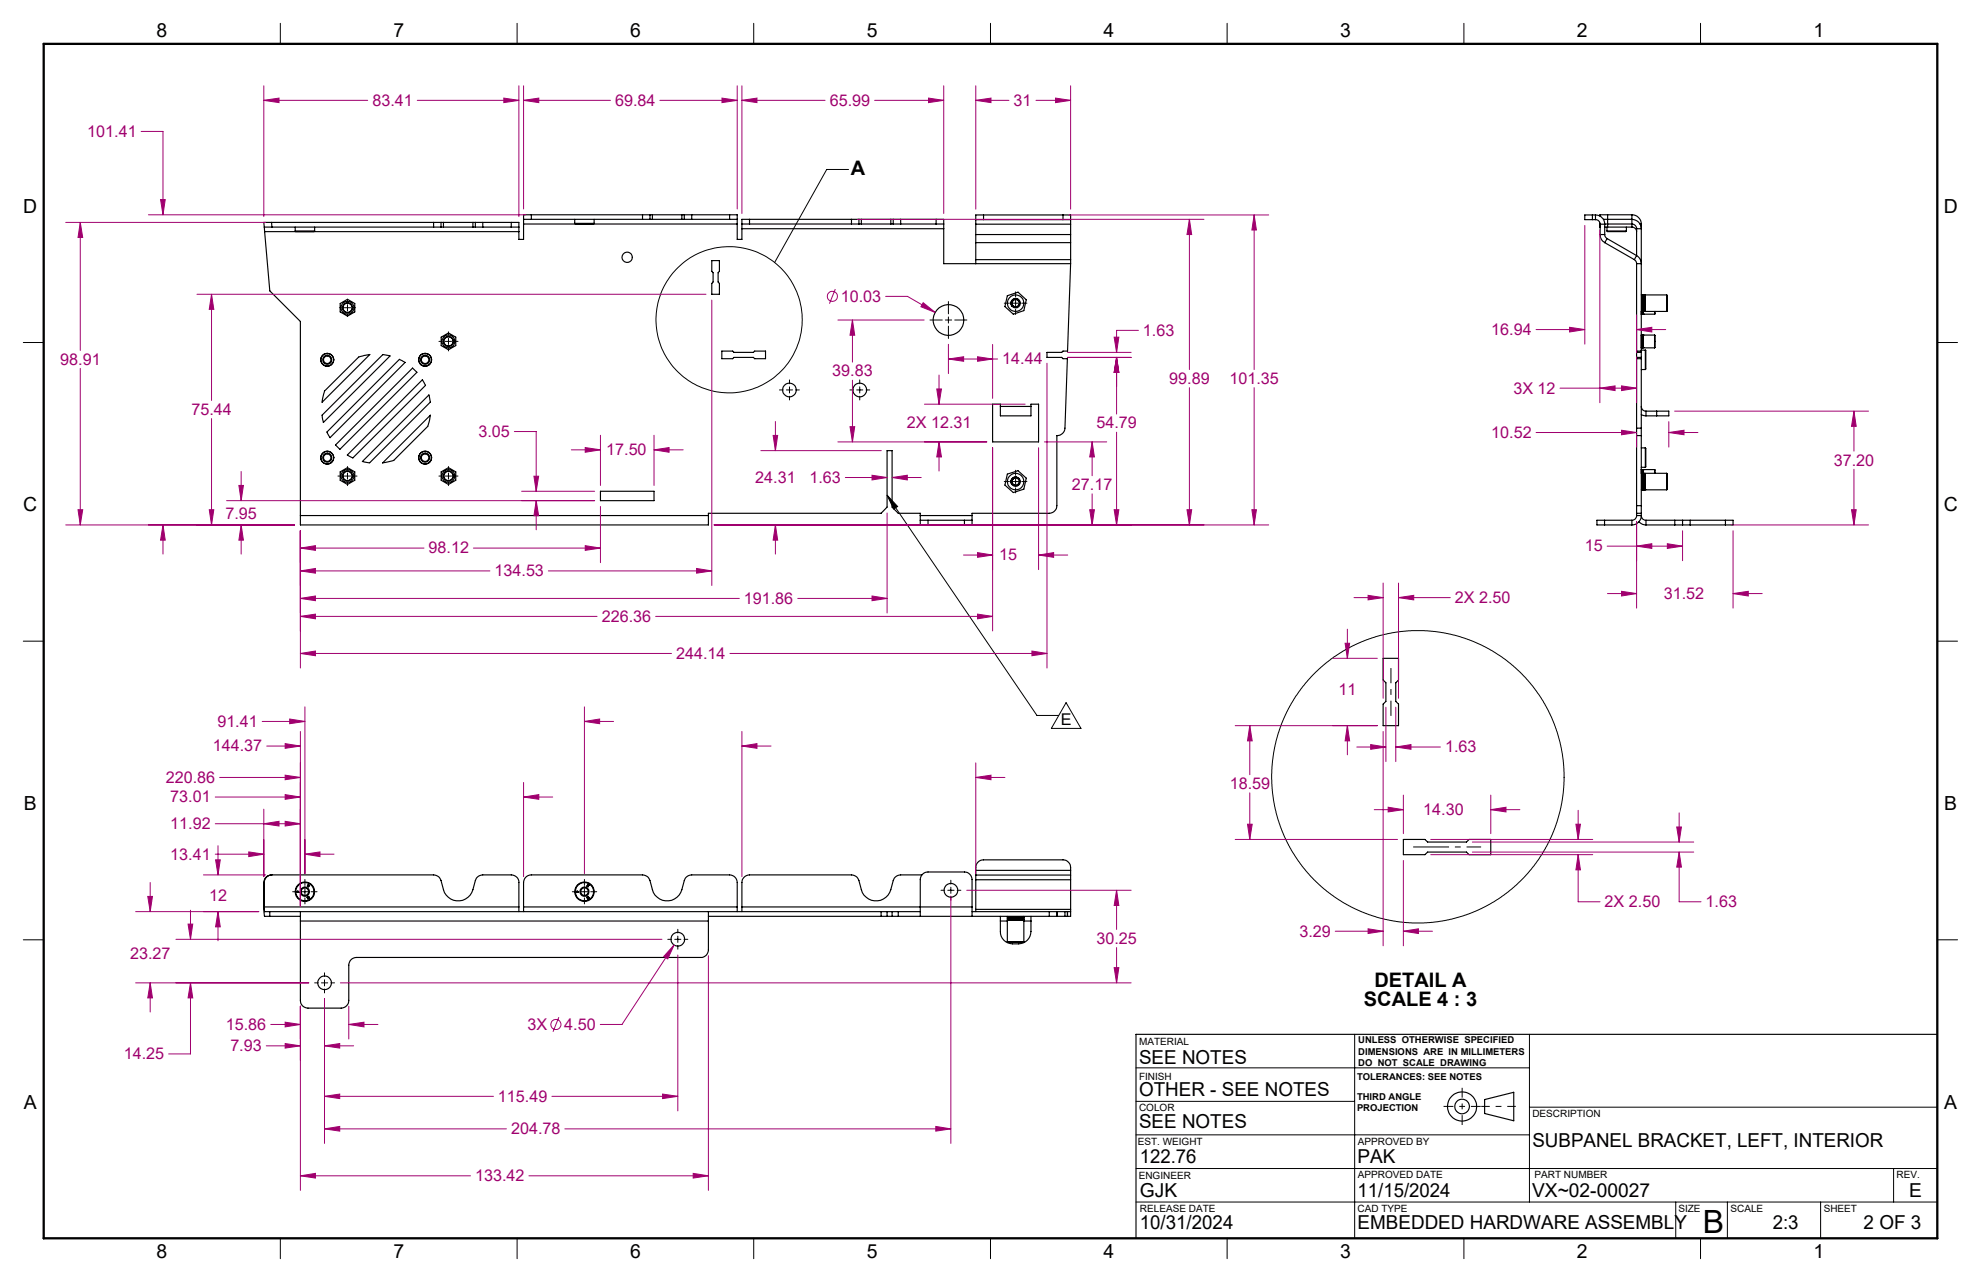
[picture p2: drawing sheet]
<svg xmlns="http://www.w3.org/2000/svg" width="432mm" height="279mm" viewBox="0 0 432 279" stroke-linecap="round" stroke-linejoin="round" font-family="sans-serif">
<g fill="none" stroke="#000" stroke-width=".25">
<path d="M57.6 49.5h1.7M57.6 49.5l.1 1M57.7 50.5h55.4M57.7 50.5l1.1 12.9 6.7 6.7v42.3M59.2 48.5h-1.7l.1 1M59.2 48.5l.1 1M59.2 48.5h35.3M59.3 49.5h35.2M64.3 50.3h4.3M64.3 50.3l.2 .2h3.9l.2-.2M64.3 49.5v.8M68.6 49.5v.8"/>
<path d="M94.5 49.5h1.6M94.5 48.5h1.6M94.5 48.5v1M96.1 49.5h.6M96.1 48.5h.6M96.1 48.5v1M96.7 49.5h6.4M96.7 48.5h6.4M96.7 48.5v1M103.1 49.5h.5M103.1 48.5h.5M103.1 48.5v1"/>
<path d="M103.6 49.5h1.6M103.6 48.5h1.6M103.6 48.5v1M105.2 49.5h6.2M105.2 48.5h6.2M105.2 48.5v1M111.4 49.5h1.7M111.4 48.5h1.7v1M111.4 48.5v1M113.1 49.5v1M114.1 47.8h1.7M114.1 47.8v1"/>
<path d="M114.1 48.8v3.4h-1v-1.7M114.1 48.8h46.6M115.8 46.8h-1.7v1M115.8 47.8h24.3M115.8 46.8h24.3M115.8 46.8v1M125.3 48.7h4.2M125.3 48.7l.1 .1h4l.1-.1M125.3 47.8v.9M129.5 47.8v.9M140.1 47.8h1.6M140.1 46.8h1.6"/>
<path d="M140.1 46.8v1M141.7 46.8v1M141.7 47.8h.5M141.7 46.8h.5M142.2 46.8h6.4M142.2 47.8h6.4M142.2 46.8v1M148.6 47.8h.6M148.6 46.8h.6M148.6 46.8v1M149.2 47.8h1.6M149.2 46.8h1.6"/>
<path d="M149.2 46.8v1M150.8 47.8h8.2M150.8 46.8v1M150.8 46.8h8.2M155.2 56.8h1.6v2.3l-.3 .3v2.1l.3 .3v2.3h-1.6v-2.3l.2-.3v-2.1l-.2-.3zM159 47.8h1.7M159 46.8h1.7v1M159 46.8v1M160.7 47.8v1M160.7 48.8v3.4h1v-2.4M161.7 48.8h1.7M161.7 48.8v1"/>
<path d="M161.7 49.8h44M163.4 47.8h-1.7v1M163.4 47.8v1M163.4 47.8h22.2M163.4 48.8h22.2M185.6 48.8h1.6M185.6 47.8h1.6M185.6 47.8v1M187.2 47.8h.5M187.2 48.8h.5M187.2 47.8v1M187.7 47.8h6.5"/>
<path d="M187.7 48.8h6.5M187.7 47.8v1M194.2 47.8h.5M194.2 48.8h.5M194.2 47.8v1M194.7 47.8h1.6M194.7 48.8h1.6M194.7 47.8v1M196.3 47.8h7.7M196.3 48.8h7.7M196.3 47.8v1M204 48.8h1.7"/>
<path d="M204 47.8h1.7v1M204 47.8v1M205.7 48.8v1M205.7 49.8v7.7h27.7M212.7 47.9h1.7M212.7 47.9v1M212.7 51.1v1.8M212.7 56.6v.9M212.7 48.9v2.2M212.7 52.9v3.7M212.7 48.9h20.7M212.7 51.1h20.7"/>
<path d="M212.7 52.9h20.7M212.7 56.6h20.7M214.4 46.8h-1.7v1.1M214.4 46.8v1.1M214.4 46.8h17.3M214.4 47.9h17.3M231.7 46.8h1.7v1.1M231.7 47.9h1.7M231.7 46.8v1.1M233.4 47.9v1M233.4 51.1v1.8M233.4 56.6v.9"/>
<path d="M233.4 57.5l-.7 19h-1l-.3 .3h-3.2v1.1h3.2l.3 .3h1l-.6 15.1a1.69 1.69 0 0 1-1.7 1.6v15.3a1.69 1.69 0 0 1-1.7 1.7h-16.8v.5M233.4 48.9v2.2M233.4 52.9v3.7M347.1 46.8h-1.7v1.1h1.7M347.1 46.8h.7M347.1 47.9h.7M347.1 46.8v1.1M347.8 47.9a1.02 1.02 0 0 1 1 1M347.8 46.8a2.05 2.05 0 0 1 2 2.1M347.8 46.8v1.1M348.7 48.8h.1M348.7 48.6l.1 .9"/>
<path d="M348.8 51.1a1.94 1.94 0 0 0 1 1.8M348.8 48.9h1M348.8 51.1h1M348.8 48.9v2.2M349.5 47.8h6.2a2.05 2.05 0 0 1 2.1 2h-1.1M349.8 51.1v.4l.5 .5M349.8 48.8h5.9a1.02 1.02 0 0 1 1 1M349.8 49.5h.6M349.8 52.9l6.4 3.7M349.8 48.9v2.2M350.3 50.3h4.2M350.3 50.3l.1 .2h4l.1-.2"/>
<path d="M350.3 49.5v.8M350.3 52l-.5 .9M350.3 52l6.4 3.7M350.4 46.8h-1.7v.3M350.4 49.5h5.3M350.4 46.8h5.3M350.4 46.8v2.7M354.5 49.5v.8M355.7 46.8a2.05 2.05 0 0 1 2.1 2M355.7 49.5a.97 .97 0 0 1 1 1M355.7 46.8v2.7M356.2 56.6l.5 .5v.4"/>
<path d="M356.7 55.7a2.07 2.07 0 0 1 1.1 1.8h-1.1M356.7 55.7l-.5 .9M356.7 49.8v5.9M356.7 57.5v35.8M357.5 48.8h.3M357.8 48.8v44.5M74.2 66.1l1.5-.9 1.6 .9v1.9l-1.6 .9-1.5-.9zM87.1 78.3l1.2 .7-16.4 16.4-.6-1.2zM96.2 73.5l1.6-.9 1.5 .9v1.8l-1.5 .9-1.6-.9zM157.3 76.5h2.4l.3 .3h4.2l.3-.3h2.4v1.7h-2.4l-.3-.3h-4.2l-.3 .3h-2.4zM219.6 64.5l2.3-.8 1.8 1.6-.5 2.4-2.3 .8-1.9-1.7zM220.7 65.3a.89 .89 0 0 1 1.3 .1 .89 .89 0 0 1-.1 1.3 .89 .89 0 0 1-1.3-.3 .84 .84 0 0 1 .3-1 .88 .88 0 0 0-.3 1.3l-.1-.2a1.05 1.05 0 0 1 .2-1.2z"/>
<path d="M220.9 65.4a.79 .79 0 0 1 1.3 .5 .79 .79 0 0 1-1 .9 .79 .79 0 0 1-.5-1.2M356.7 77.9h1.1M356.7 78.2h1.1M356.7 76.5h1.1M356.7 76.8h1.1M357.8 73h.1M357.8 75.8h.1M357.8 68.5h.1M357.8 73v2.8M357.8 73h.2M357.8 75.8h.2M357.8 68.5h.2"/>
<path d="M357.8 64.3h.1M357.8 76.3h.8M357.9 64.3v3.6M357.9 67.9l-.1 .6M357.9 67.8h.1M357.9 64.3v.1M357.9 64.4v3.4M357.9 64.4h.1M358 75.8h.1M358 73h.1M358 75.7h.1M358 73.1h.1"/>
<path d="M358 68.5h.1M358 68.4h.1M358 74.4v1.4M358 73v1.4M358 68.4v-.6v.7M358 74.4v1.3M358 73.1v1.3M358 67.8h.1M358 64.4v3.4M358.1 64.3h.1M358.1 64.3v3.6M358.1 64.3l-.1 .1"/>
<path d="M358.1 64.3h.2M358.1 67.9h.2M358.1 73h.1M358.1 73.1h.1M358.1 75.7h.1M358.1 68.5h.1M358.1 68.4h.1M358.1 73v2.8M358.1 67.9v.6M358.1 73.1v2.6M358.1 67.9v.5M358.1 73h2.5"/>
<path d="M358.1 75.8h2.5M358.1 75.8h.1M358.1 68.5h2.5M358.3 64.3v3.6M358.4 67.8h.1M358.4 64.3v.1M358.4 64.4v3.4M358.4 64.4h.1M358.5 67.8h.1M358.5 64.3h.1M358.5 64.3v3.6M358.5 64.3v3.5"/>
<path d="M358.5 64.3h4.8M358.5 67.9h4.8M358.6 76.3v4.2M360.6 73v2.8M360.6 67.9v.6M360.8 67.9l-.2 .6M363.3 64.3v3.6M70.2 90.5l13.2-13.2 1.6 .3-14.5 14.5zM70.7 85.2l7.5-7.4 2.4-.5-10.4 10.4zM73.1 97l16.8-16.8 1 .9-16.8 16.8zM92.1 82.8l.6 1.2-15.8 15.8-1.2-.6zM93.5 86.1l.3 1.5-13.2 13.3-1.6-.3z"/>
<path d="M93.8 90.5l-.6 2.4-7.4 7.4-2.4 .6zM218.1 88.6v2h6.6v-2M218.1 88.6v-.5h-1.7v8.2h10v-8.2h-1.7v.5M218.1 88.6h6.6M356.7 93.3v1.6M356.7 94.9h1.1M356.7 94.9v15.3M356.7 93.3h1.1M357.8 93.3v1.6M357.8 88.6a.97 .97 0 0 0 1 1M357.8 90.3l1 .3M357.8 80.5h.8"/>
<path d="M357.8 97.6h.8M357.8 94.9v15.3M358.6 97.6v4.2M358.8 90.6h2.3M358.8 89.6v1M358.8 89.6h2.3M361.1 89.6h2.6v1h-2.6M361.1 89.6v1M65.5 112.4v2h88.9v-2M65.5 112.4h88.9M74.2 102.8l1.5-.9 1.6 .9v1.9l-1.6 .9-1.5-.9zM96.2 102.8l1.6-.9 1.5 .9v1.9l-1.5 .9-1.6-.9z"/>
<path d="M130.9 107.1h11.7v2h-11.7zM154.4 112.4v-.5h37.7l1.3-1.4v-12.3h1.1v12.3l1.3 1.4h4.8v.5M200.6 113.4v1h1.7M200.6 113.4h1.7M200.6 112.4v1M200.6 112.4h11.3M202.3 113.4v1M202.3 114.4h7.9M202.3 113.4h7.9M210.2 113.4h1.7M210.2 113.4v1M211.9 113.4v1h-1.7"/>
<path d="M211.9 112.4v1M219.6 103.3l2.3-.7 1.8 1.6-.5 2.4-2.3 .8-1.9-1.7zM220.7 104.2a.88 .88 0 0 1 1.3 .1 .88 .88 0 0 1-.1 1.3 .88 .88 0 0 1-1.3-.3 .84 .84 0 0 1 .3-1 .88 .88 0 0 0-.3 1.3l-.1-.2a1 1 0 0 1 .2-1.2zM220.9 104.3l-.1 .2M220.9 104.3a.8 .8 0 0 1 1.3 .4 .8 .8 0 0 1-.9 1 .8 .8 0 0 1-.6-1.2M349.7 113.4h-1.6v1h1.6M349.7 114.4h6M349.7 113.4h6M349.7 113.4v1M355.7 113.4v1M356.7 110.2v1.7M356.7 112.4a.97 .97 0 0 1-1 1"/>
<path d="M356.7 112.4h1.1M356.7 111.9h1.1M356.7 111.9v.5M356.7 110.2h1.1M357.3 113.7v.1a1.92 1.92 0 0 0 1.5 .6M357.8 102.3h.1M357.8 110.2v1.7M357.8 112.4a2.05 2.05 0 0 1-2.1 2M357.8 112.4a.97 .97 0 0 0 1 1M357.8 102.3l.1 .9M357.8 102.3h.2M357.8 106.8h.1"/>
<path d="M357.8 101.8h.8M357.8 111.9v.5M357.9 103.2h.1M357.9 103.2v3.6M357.9 106.7h.1M357.9 103.2v.1M357.9 103.3v3.4M357.9 103.3h.1M358 102.3h.1M358 102.4h.1M358 102.3v1v-.9M358 106.7h.1"/>
<path d="M358 103.3v3.4M358.1 103.2h.1M358.1 106.8h.1M358.1 103.2l-.1 .1M358.1 103.2v3.6M358.1 103.2h.2M358.1 106.8h.2M358.1 102.3h.1M358.1 102.4h.1M358.1 102.3v.9v-.8M358.1 102.3h2.5M358.3 103.2h.1"/>
<path d="M358.3 103.2v3.6M358.4 103.2l-.1 3.6M358.4 106.7h.1M358.4 103.2v.1M358.4 103.3v3.4M358.5 106.7h.1M358.5 103.2h.1M358.5 106.8h.1M358.5 103.2l-.1 .1M358.5 103.2v3.6M358.5 103.2v3.5M358.5 103.2h4.8"/>
<path d="M358.5 106.8h4.8M358.8 114.4h6.3M358.8 113.4h6.3M358.8 113.4v1M360.6 102.3l.2 .9M360.6 102.3v.9M363.3 103.2v3.6M365.1 114.4h1.6M365.1 113.4h1.6M365.1 113.4v1M366.7 114.4h1.7M366.7 113.4h1.7"/>
<path d="M366.7 113.4v1M368.4 114.4h7.7M368.4 113.4h7.7M368.4 113.4v1M376.1 113.4h1.7v1h-1.7M376.1 113.4v1M301.5 143.5h3.3v4.7l-.6 .6v4.1l.6 .6v4.7h-3.3v-4.7l.6-.6v-4.1l-.6-.6zM57.5 192.3v5.7l.2 1.7h7.8M57.5 192.3a1.69 1.69 0 0 1 1.7-1.6h35.3a1.7 1.7 0 0 1 1.6 1.2l.6 2a3.3 3.3 0 0 0 3.2 2.4 3.3 3.3 0 0 0 3.2-2.4l.5-2a1.7 1.7 0 0 1 1.6-1.2h6.2a1.63 1.63 0 0 1 1.7 1.6v5.4M57.5 192.3h.1M57.6 197.7l.1 1h142.9M57.6 197.7h55.5"/>
<path d="M57.6 192.3v5.4M58.8 198.7v1M59.3 190.7a1.69 1.69 0 0 0-1.7 1.6M64.8 194.2h.1l.3 .3h-.4zM64.8 194.3l.1 .1zM65.5 198.7v2M66.9 195.6l.3 .2-.1-.4 .3 .3-.2-.3h.1l.2 .3-.2 .1-.1-.2v.2l-.1 .1zM67.2 192.8l.2 .2-.2-.1 .1 .2h-.2l.1 .2-.2-.2zM113.1 197.7v1M114.1 197.7v1M114.1 197.7v-5.4a1.69 1.69 0 0 1 1.7-1.6h24.3a1.7 1.7 0 0 1 1.6 1.2l.5 2a3.3 3.3 0 0 0 3.2 2.4 3.3 3.3 0 0 0 3.2-2.4l.6-2a1.7 1.7 0 0 1 1.6-1.2h8.2a1.69 1.69 0 0 1 1.7 1.6v5.4M114.1 197.7h46.6"/>
<path d="M125.7 194.2h.2l.2 .3h-.4zM125.8 194.3l.1 .1zM127.9 195.6l.2 .2v-.4l.2 .3-.1-.3 .2 .3-.3-.1v.3zM128.1 192.8l.3 .2-.2-.1v.2h-.2l.2 .2-.3-.2zM154.4 198.7v2M154.4 199.7h74.3M160.7 197.7v1M161.7 197.7v1M161.7 197.7h50.2M192.1 198.7v1M193.4 198.7v1M194.5 198.7v1"/>
<path d="M195.8 198.7v1M200.9 190.7h-4.6a1.7 1.7 0 0 0-1.6 1.2 4.9 4.9 0 0 1-2.2 4 3.3 3.3 0 0 1-4.8-2l-.5-2a1.7 1.7 0 0 0-1.6-1.2h-22.2a1.69 1.69 0 0 0-1.7 1.6v5.4M211.9 197.7v-6a1.69 1.69 0 0 0-1.7-1.7h-7.9a1.69 1.69 0 0 0-1.7 1.7v8M211.9 197.7v2M211.9 198.7h16.8M212.7 198.2v.5M212.7 190.7v1M212.7 189.7v1M212.7 189.7a1.81 1.81 0 0 1 1.7-2.3h17.3a1.8 1.8 0 0 1 1.7 2.3M212.7 191.7v6.5M212.7 198.2h20.7M212.7 191.7h20.7"/>
<path d="M212.7 190.7h20.7M212.7 189.7h20.7M218.1 199.7v1M219.6 199.8h1.4M219.6 199.8h3.6M219.6 199.7v.1M219.6 200h.1M219.6 199.8h.1M219.7 200h3.4M219.7 199.8h1.3M219.7 199.8v.2M221 199.8h2.1"/>
<path d="M223.1 200h.1M223.1 199.8v.2M223.1 199.8h.1M223.2 199.7v.1M224.7 199.7v1M228.7 198.7h1.7M228.7 199.7h1.7M228.7 198.7v1M230.4 198.7v1M230.4 198.7h.1M230.4 199.7h.1M230.5 198.7h1.6"/>
<path d="M230.5 199.7h1.6M230.5 198.7v1M232.1 198.7h1.3M232.1 198.7v1M232.7 198.7v1M233.4 198.2v.5M233.4 190.7v1M233.4 189.7v1M233.4 191.7v6.5M233.4 198.7v1h-1.3M305.9 183h4.7l.6 .5h8.5l.5-.5h4.7v3.3h-4.7l-.5-.6h-8.5l-.6 .6h-4.7zM65.5 200.7v17.3a1.63 1.63 0 0 0 1.6 1.7h7.3a1.69 1.69 0 0 0 1.6-1.7v-7.6a1.69 1.69 0 0 1 1.7-1.7h75.1a1.63 1.63 0 0 0 1.6-1.7v-6.3"/>
<path d="M65.5 200.7h88.9M218.1 200.7a5.2 5.2 0 0 0 .4 3.8 4 4 0 0 0 5.8 0 5.4 5.4 0 0 0 .4-3.8M218.1 200.7h1.5M219.6 200.5h3.5M219.6 200.3h1.4M219.6 200h3.6M219.6 205.2h3.6M219.6 200.5h3.6M219.6 200.3h3.6M219.6 200v.3M219.6 200.5v4.7M219.6 200.3h.1"/>
<path d="M219.7 200.4l-.1 .1M219.7 200.4h3.4M219.7 200.3h1.3M219.7 200.3v.1M221 200.3h2.1M223.1 200.4v.1M223.1 200.3h.1M223.1 200.3v.1M223.1 200.5h.1M223.2 200.3h-2.2M223.2 200v.3M223.2 200.5v4.7"/>
<path d="M223.2 200.7h1.5M323.6 239.6l6.4-1.5v6.2l-6.4-1.6zM422.3 225.4h-174.7v44.5"/>
<circle cx="136.7" cy="56.1" r="1.12"/>
<circle cx="71.3" cy="78.4" r="1.01"/>
<circle cx="71.3" cy="78.4" r=".81"/>
<circle cx="71.3" cy="78.4" r="1.4"/>
<circle cx="75.7" cy="67.1" r="1.08"/>
<circle cx="75.8" cy="67.1" r="1.4"/>
<circle cx="75.8" cy="67.1" r="1"/>
<circle cx="92.6" cy="78.4" r="1.4"/>
<circle cx="92.7" cy="78.4" r=".82"/>
<circle cx="92.7" cy="78.4" r="1.01"/>
<circle cx="92.7" cy="78.4" r="1.41"/>
<circle cx="97.7" cy="74.4" r="1"/>
<circle cx="97.7" cy="74.4" r="1.4"/>
<circle cx="97.7" cy="74.4" r="1.08"/>
<circle cx="206.7" cy="69.7" r="3.3"/>
<circle cx="221.4" cy="66.1" r="1.8"/>
<circle cx="221.4" cy="66.1" r="1.03"/>
<circle cx="71.3" cy="99.7" r=".81"/>
<circle cx="71.3" cy="99.7" r="1"/>
<circle cx="71.4" cy="99.7" r="1.39"/>
<circle cx="92.7" cy="99.7" r=".82"/>
<circle cx="92.7" cy="99.7" r="1.39"/>
<circle cx="92.7" cy="99.7" r="1.42"/>
<circle cx="92.7" cy="99.7" r="1"/>
<circle cx="172.1" cy="85" r="1.49"/>
<circle cx="187.4" cy="85" r="1.51"/>
<circle cx="75.7" cy="103.7" r="1.08"/>
<circle cx="75.8" cy="103.7" r="1"/>
<circle cx="75.8" cy="103.7" r="1.39"/>
<circle cx="97.7" cy="103.7" r="1.01"/>
<circle cx="97.7" cy="103.7" r="1.39"/>
<circle cx="97.7" cy="103.7" r="1.08"/>
<circle cx="221.4" cy="105" r="1.8"/>
<circle cx="221.4" cy="105" r="1.03"/>
<circle cx="66.4" cy="194.3" r="1.01"/>
<circle cx="66.5" cy="194.3" r="2"/>
<circle cx="66.5" cy="194.3" r="2.12"/>
<circle cx="66.5" cy="194.3" r=".81"/>
<circle cx="127.4" cy="194.3" r="1"/>
<circle cx="127.4" cy="194.3" r="2.12"/>
<circle cx="127.4" cy="194.3" r="1.99"/>
<circle cx="127.4" cy="194.3" r=".82"/>
<circle cx="207.3" cy="194" r="1.5"/>
<circle cx="70.7" cy="214.2" r="1.48"/>
<circle cx="147.7" cy="204.7" r="1.51"/>
<circle cx="318.7" cy="241.1" r="3.2"/>
<circle cx="318.7" cy="241.2" r="1.6"/>
</g>
<g fill="none" stroke="#000" stroke-width=".22">
<path d="M61.1 5.1v4.5M112.7 5.1v4.5M164.3 5.1v4.5M215.9 5.1v4.5M267.5 5.1v4.5M319.1 5.1v4.5M370.7 5.1v4.5M185 36.9h-4.8l-11.4 20.3M5.1 74.6h4.4M74 67.1h.4M75.1 67.1h1.3M75.7 65.3v.4"/>
<path d="M75.7 66.4v1.4M75.7 68.4v.4M77.1 67.1h.4M95.7 74.4h.7M97 74.4h1.4M97.8 72.3v.8M97.8 73.7v1.4M97.8 75.8v.7M99.1 74.4h.7M202.7 69.7h2.7M206.1 69.7h1.3M206.7 65.7v2.7"/>
<path d="M206.7 69.1v1.3M206.7 71.1v2.7M208.1 69.7h2.6M218.9 66.1h1.1M220.7 66.1h1.3M221.4 63.6v1.1M221.4 65.4v1.3M221.4 67.4v1.1M222.7 66.1h1.1M422.3 74.6h4.4M169.9 85h.8M171.4 85h1.4"/>
<path d="M172.1 82.8v.8M172.1 84.3v1.4M172.1 86.4v.8M173.4 85h.8M185.2 85h.9M186.7 85h1.4M187.4 82.8v.8M187.4 84.3v1.4M187.4 86.4v.8M188.8 85h.8M73.7 103.8h.7M75.1 103.8h1.3"/>
<path d="M75.7 101.7v.7M75.7 103.1v1.3M75.7 105.1v.7M77.1 103.8h.7M95.7 103.8h.7M97 103.8h1.4M97.8 101.7v.7M97.8 103.1v1.3M97.8 105.1v.7M99.1 103.8h.7M193.4 107.9l32.6 48h4.8M193.4 107.9l2.3 2.5-.9 .5z"/>
<path d="M218.9 105h1.1M220.7 105h1.3M221.4 102.5v1.1M221.4 104.3v1.3M221.4 106.3v1.1M222.7 105h1.1M5.1 139.7h4.4M422.3 139.7h4.4M232.4 153.1l3.2 5.7h-6.4zM63.8 194.3h1.3M65.8 194.3h1.3M66.5 191.7v1.3"/>
<path d="M66.5 193.6v1.4M66.5 195.7v1.3M67.8 194.3h1.3M124.7 194.3h1.3M126.7 194.3h1.4M127.4 191.7v1.3M127.4 193.6v1.4M127.4 195.7v1.3M128.8 194.3h1.3M205.1 194h.8M206.6 194h1.4M207.3 191.8v.9"/>
<path d="M207.3 193.4v1.3M207.3 195.4v.8M208.6 194h.8M5.1 204.8h4.4M68.6 214.2h.8M70.1 214.2h1.3M70.7 212v.8M70.7 213.5v1.4M70.7 215.5v.9M72.1 214.2h.8M145.6 204.7h.8M147.1 204.7h1.3"/>
<path d="M147.7 202.5v.8M147.7 204v1.4M147.7 206.1v.8M149.1 204.7h.8M422.3 204.8h4.4M247.6 232.7h85.8M295.3 225.4v44.5M333.4 225.4v36.6M247.6 254.7h174.7M247.6 247.3h85.8M247.6 240h47.7M333.4 241.3h88.9"/>
<path d="M412.7 254.7v7.3M61.1 269.9v4.4M112.7 269.9v4.4M164.3 269.9v4.4M215.9 269.9v4.4M247.6 262h174.7M267.5 269.9v4.4M319.1 269.9v4.4M365.3 262v7.9M370.7 269.9v4.4M376.5 262v7.9M396.8 262v7.9"/>
<circle cx="158.9" cy="69.7" r="15.9"/>
<circle cx="309.1" cy="169.3" r="31.9"/>
</g>
<g fill="none" stroke="#a0006e" stroke-width=".22">
<path d="M57.5 18.7v28.5M113.1 18.7v28.5M114.1 18.7v26.8M160.7 18.7v26.8M161.7 18.7v27.8M205.7 18.7v27.8M212.7 18.7v26.9M233.4 18.7v26.9M30.8 28.6h4.7v18.2M57.5 21.9l3.3-.5v1zM57.5 21.9h22.7M90.9 21.9h22.2"/>
<path d="M109.8 21.4l3.3 .5-3.3 .5zM114.1 21.9l3.3-.5v1zM114.1 21.9h19M143.8 21.9h16.9M157.4 21.4l3.3 .5-3.3 .5zM161.7 21.9l3.3-.5v1zM161.7 21.9h18.1M190.6 21.9h15.1M202.4 21.4l3.3 .5-3.3 .5zM212.7 21.9l3.3-.5v1zM212.7 21.9h7.2M225.8 21.9h7.6"/>
<path d="M230.1 21.4l3.3 .5-3.3 .5zM14.3 48.5h43.6M17.5 48.5l.5 3.3h-1zM17.5 48.5v27.9M32.3 46.8h82.2M35 43.5h1l-.5 3.3zM186.9 47.8h75.5M233 46.8h43.5M259.3 47.8l.5 3.3h-1.1zM259.3 47.8v32.7M273.4 46.8l.5 3.3h-1zM273.4 46.8v33.7"/>
<path d="M345.4 49.1v25.9M348.7 50.1v37.7M42.9 64.1h111M46.1 64.1l.5 3.3h-1zM46.1 64.1v23.2M155.2 65.4v62.2M182.1 63l-1.3 3.2M182.6 69.7h18.8M185.8 69.7l.5 3.4h-1zM185.8 69.7v9.2M193 64.6h4.8l6 3.5M201.2 66l2.6 2.1-3.1-1.2z"/>
<path d="M206.7 75v6.4M206.7 78.2h10.8M206.7 78.2l3.3-.4v.9zM213.1 77.8l3.3 .4-3.3 .5zM216.4 75.1v11.7M228.2 79.2v66.4M232.7 76.8h13.9M232.7 77.9h13.9M242.9 73.5h1l-.5 3.3zM243.4 77.9l.5 3.3h-1zM243.4 77.9v12.3M248.1 72h-4.7v4.8"/>
<path d="M334.8 71.8h10.6M342.1 71.3l3.3 .5-3.3 .6zM356.7 71.8l3.3-.5v1.1zM356.7 68.7v8.2M356.7 77.8v10M356.7 71.8h6.4M17.5 80.3v34.1M46.1 91.2v23.2M112.1 94.1h4.8v13M124.5 98h6.4M127.6 97.5l3.3 .5-3.3 .6zM130.9 94.9v10.9"/>
<path d="M142.6 98l3.2-.5v1.1zM142.6 94.9v10.9M142.6 98h6.3M165.8 98.2h26.3M168.5 94.9h1l-.5 3.3zM169 91.9v6.3M182.6 96.3h32.5M185.3 93h1l-.5 3.3zM185.8 82.9v13.4M201.5 88.1h21.9M204.2 84.8h1l-.5 3.3zM204.7 96.3l.5 3.3h-1z"/>
<path d="M204.7 81.7v6.4M204.7 96.3v6.4M216.4 97.6v39.9M226.4 97.6v26.5M227.6 96.3h13.6M238.1 96.3v7.4M238.1 96.3l.4 3.3h-1zM243.4 94.2v20.2M259.3 84.5v29.9M273.4 84.5v29.9M334.8 94.3h21.9M340 84.6h16.7"/>
<path d="M348.7 84.6l3.3-.5v1zM353.4 84.1l3.3 .5-3.3 .5zM353.4 93.8l3.3 .5-3.3 .5zM356.7 94.6v2.8M363.7 91.9v5.5M363.7 94.3h6.4M363.7 94.3l3.4-.5v1zM365 89.6h42.3M404.1 89.6v8.7M404.1 89.6l.5 3.3h-1zM14.3 114.4h49.9M17 111.1h1l-.5 3.3z"/>
<path d="M35.5 114.4l.5 3.3h-1zM35.5 114.4v6.4M45.6 111.1h1l-.5 3.3zM49.4 109.1h80.2M52.1 105.8h1l-.5 3.3zM52.6 114.4l.5 3.3h-1zM52.6 102.8v6.3M52.6 114.4v6.4M65.5 119.5l3.3-.6v1zM65.5 115.7v29.9M65.5 119.5h26.9M103.2 119.5h27.7"/>
<path d="M113.7 107.1h15.9M116.4 103.8h1l-.5 3.3zM116.9 109.1v6.4M116.9 109.1l.5 3.3h-1zM127.6 118.9l3.3 .6-3.3 .4zM130.9 110.4v12.2M155.7 114.4h120.8M169 114.4l.5 3.3h-1zM169 114.4v6.4M184.3 104.1h9.1M190.1 103.6l3.3 .5-3.3 .5zM193.4 111.8v21.8"/>
<path d="M194.5 104.1l3.3-.5v1zM194.5 104.1h6.3M237.5 111.1h1l-.4 3.3zM238.1 107.6v6.8M242.9 111.1h1l-.5 3.3zM258.7 111.1h1.1l-.5 3.3zM272.9 111.1h1l-.5 3.3zM350.3 119h16.4M356.7 119l3.3-.5v1zM356.7 113.6v18.9M363.4 118.5l3.3 .5-3.3 .5zM366.7 115.7v6.5"/>
<path d="M377.4 114.4h29.9M377.8 115.7v16.8M403.6 111.1h1l-.5 3.3zM404.1 102.3v12.1M65.5 124.4l3.3-.5v1zM65.5 134.3l3.3-.5v1.1zM65.5 130.4l3.3-.5v1zM65.5 124.4h41.3M65.5 134.3h64.6M65.5 130.4h95.6M119.5 124.4h35.7M142.9 134.3h73.5"/>
<path d="M151.8 123.9l3.4 .5-3.4 .5zM173.9 130.4h19.5M190.1 129.9l3.3 .5-3.3 .5zM210 121h6.4M213.1 133.8l3.3 .5-3.3 .6zM213.1 120.4l3.3 .6-3.3 .5zM226.4 121l3.3-.6v1.1zM226.4 121h6.3M293.7 137.1v6.4M295.1 130.2h6.4M298.2 129.8l3.3 .4-3.3 .5zM301.5 127.1v25.1"/>
<path d="M304.8 127.1v25.1M304.8 130.2h11.3M304.8 130.2l3.4-.4v.9zM350.4 129.4h6.3M353.4 128.9l3.3 .5-3.3 .5zM377.8 129.4h6.3M377.8 129.4l3.3-.5v1zM57.1 157.2h9.4M63.1 156.7l3.4 .5-3.4 .5zM65.5 142.4l3.3-.5v1zM65.5 159.4v38M65.5 142.4h80.9"/>
<path d="M66.5 154.1v36.3M127.4 157.2l3.3-.5v1zM127.4 154.1v36.3M127.4 157.2h6.3M159.1 142.4h69.1M161.7 159.4v31.7M224.9 141.9l3.3 .5-3.3 .5zM269.2 158.2h31M272.4 158.2l.5 3.3h-1zM272.4 158.2v10.6M290.5 143.5h9.7M293.2 140.2h1l-.5 3.3z"/>
<path d="M293.7 158.2v6.3M293.7 158.2l.5 3.3h-1zM301.5 159.4v46.7M302.1 154.1v11.9M304.2 154.1v11.9M46.9 179.5h18.6M46.9 173.7h18.6M47.9 169.4h17.6M57.5 179.5l3.3-.5v1zM57.5 176.4v14.7M58.1 162.6h7.4M62.2 179l3.3 .5-3.3 .5z"/>
<path d="M62.2 173.2l3.3 .5-3.3 .5zM62.2 162.1l3.3 .5-3.3 .5zM62.2 168.9l3.3 .5-3.3 .5zM114.1 173.7l3.3-.5v1zM114.1 170.5v20.6M114.1 173.7h6.4M161.7 162.6l3.3-.5v1zM161.7 162.6h6.4M212.7 169.4l3.3-.5v1zM212.7 166.3v24.2M212.7 169.4h6.3M271.9 179.6h1l-.5 3.4z"/>
<path d="M272.4 172.8v10.2M295.7 162.8h6.4M298.8 162.3l3.3 .5-3.3 .5zM299.5 176.5h6.4M302.6 175.9l3.3 .6-3.3 .5zM304.2 162.8l3.4-.5v1zM304.2 162.8h9.8M305.9 173.3v8.4M324.9 173.3v8.4M324.9 176.5h6.4M324.9 176.5l3.4-.6v1.1zM343.5 179.6h1l-.5 3.4z"/>
<path d="M344 176.6v6.4M366 177.2v6.3M29.6 198.7h26.8M32.2 195.4h1l-.5 3.3zM32.7 192.3v6.4M41.5 198.4v6.3M44.3 190.7h13.6M46.9 186.2h10.6M47 187.4h1l-.5 3.3zM47.5 198.7l.5 3.3h-1zM47.5 184.3v6.4M47.5 198.7v6.3"/>
<path d="M54.2 185.7l3.3 .5-3.3 .5zM66.5 186.2h6.3M66.5 186.2l3.2-.5v1zM207.3 195.3v53.9M210.7 194h35.9M243.4 194l.5 3.3h-1zM243.4 194v8.6M269.2 183h35.4M305.9 187.5v18.6M311.9 183h35.3M311.9 186.3h35.3M320.9 183.5h48.3"/>
<path d="M320.9 185.7h48.3M344 186.3v10.2h4.8M344 186.3l.5 3.3h-1zM365.5 180.2h1l-.5 3.3zM366 185.7v10.8h4.8M366 185.7l.5 3.3h-1zM29.6 214.2h37.7M32.7 214.2l.5 3.3h-1zM32.7 214.2v6.4M38.3 204.7h106M41 201.4h1l-.5 3.3zM41.5 214.2l.5 3.3h-1z"/>
<path d="M41.5 214.2v15.5h-4.7M65.5 219.3v40.1M70.7 217.7v31.5M74.2 214.2h172.4M76 219.3v7.1M146.9 206l-1.3 3-.9-.5zM146.9 206l-11.3 17.3h-4.8M147.7 208.1v34M154.4 208.3v51.1M242.9 210.9h1l-.5 3.3zM243.4 206.5v7.7M291 203h10.5"/>
<path d="M298.2 202.4l3.3 .6-3.3 .4zM305.9 203h6.3M305.9 203l3.3-.6v1zM58 227.9h7.5M59 223.3h6.5M62.2 222.8l3.3 .5-3.3 .5zM62.2 227.4l3.3 .5-3.3 .5zM70.7 227.9l3.3-.5v1zM70.7 238.9l3.3-.5v1zM70.7 227.9h6.4M70.7 238.9h36.9M76 223.3l3.3-.5v1z"/>
<path d="M76 223.3h6.4M120.3 238.9h27.4M121.8 221.7l-1.3 3.2M144.4 238.4l3.3 .5-3.3 .5zM65.5 256.3l3.3-.6v1.1zM65.5 256.3h37.1M70.7 246l3.3-.5v1zM70.7 246h39.7M115.3 256.3h39.1M123.1 246h84.2M151.1 255.7l3.3 .6-3.3 .5zM204 245.5l3.3 .5-3.3 .5z"/>
<circle cx="181.4" cy="64.6" r="1.09"/>
<circle cx="121.2" cy="223.3" r="1.11"/>
</g>
<path d="M303.2 156v-10.4" fill="none" stroke="#000" stroke-width=".22" stroke-dasharray="15.2 1.3 1.3 1.3" stroke-dashoffset="11.9" stroke-linecap="butt"/>
<path d="M308 184.6h14.8" fill="none" stroke="#000" stroke-width=".22" stroke-dasharray="15.2 1.3 1.3 1.3" stroke-dashoffset="7.4" stroke-linecap="butt"/>
<path d="M330.4 241.1h-7.5" fill="none" stroke="#000" stroke-width=".22" stroke-dasharray="15.2 1.3 1.3 1.3" stroke-dashoffset="13.4" stroke-linecap="butt"/>
<path d="M318.7 237.1v8.1M314.7 241.1h8.1" fill="none" stroke="#000" stroke-width=".22" stroke-dasharray="15.2 1.3 1.3 1.3" stroke-dashoffset="13.1" stroke-linecap="butt"/>
<path d="M9.5 9.6h412.8v260.3h-412.8z" fill="none" stroke="#000" stroke-width=".5"/>
<path d="M193.4 107.9l2.3 2.5-.9 .5z" fill="#000"/>
<path d="M17 111.1h1l-.5 3.3zM17.5 48.5l.5 3.3h-1zM272.9 111.1h1l-.5 3.3zM273.4 46.8l.5 3.3h-1zM35.5 114.4l.5 3.3h-1zM35 43.5h1l-.5 3.3zM259.3 47.8l.5 3.3h-1.1zM258.7 111.1h1.1l-.5 3.3zM57.5 21.9l3.3-.5v1zM109.8 21.4l3.3 .5-3.3 .5zM114.1 21.9l3.3-.5v1zM157.4 21.4l3.3 .5-3.3 .5zM161.7 21.9l3.3-.5v1zM202.4 21.4l3.3 .5-3.3 .5zM212.7 21.9l3.3-.5v1zM230.1 21.4l3.3 .5-3.3 .5zM65.5 119.5l3.3-.6v1zM127.6 118.9l3.3 .6-3.3 .4zM65.5 124.4l3.3-.5v1zM151.8 123.9l3.4 .5-3.4 .5zM65.5 134.3l3.3-.5v1.1zM213.1 133.8l3.3 .5-3.3 .6zM65.5 142.4l3.3-.5v1zM224.9 141.9l3.3 .5-3.3 .5zM242.9 73.5h1l-.5 3.3zM243.4 77.9l.5 3.3h-1zM52.6 114.4l.5 3.3h-1zM52.1 105.8h1l-.5 3.3zM45.6 111.1h1l-.5 3.3zM46.1 64.1l.5 3.3h-1zM237.5 111.1h1l-.4 3.3zM238.1 96.3l.4 3.3h-1zM242.9 111.1h1l-.5 3.3zM243.4 77.9l.5 3.3h-1zM127.6 97.5l3.3 .5-3.3 .6zM142.6 98l3.2-.5v1.1zM116.4 103.8h1l-.5 3.3zM116.9 109.1l.5 3.3h-1zM226.4 121l3.3-.6v1.1zM213.1 120.4l3.3 .6-3.3 .5zM204.7 96.3l.5 3.3h-1zM204.2 84.8h1l-.5 3.3zM185.3 93h1l-.5 3.3zM185.8 69.7l.5 3.4h-1zM213.1 77.8l3.3 .4-3.3 .5zM206.7 78.2l3.3-.4v.9zM201.2 66l-.5 .9 3.1 1.2zM65.5 130.4l3.3-.5v1zM190.1 129.9l3.3 .5-3.3 .5zM190.1 103.6l3.3 .5-3.3 .5zM194.5 104.1l3.3-.5v1zM169 114.4l.5 3.3h-1zM168.5 94.9h1l-.5 3.3zM403.6 111.1h1l-.5 3.3zM404.1 89.6l.5 3.3h-1zM353.4 84.1l3.3 .5-3.3 .5zM348.7 84.6l3.3-.5v1zM342.1 71.3l3.3 .5-3.3 .6zM356.7 71.8l3.3-.5v1.1zM353.4 128.9l3.3 .5-3.3 .5zM377.8 129.4l3.3-.5v1zM353.4 93.8l3.3 .5-3.3 .5zM363.7 94.3l3.4-.5v1zM356.7 119l3.3-.5v1zM363.4 118.5l3.3 .5-3.3 .5zM65.5 256.3l3.3-.6v1.1zM151.1 255.7l3.3 .6-3.3 .5zM62.2 222.8l3.3 .5-3.3 .5zM76 223.3l3.3-.5v1zM62.2 179l3.3 .5-3.3 .5zM57.5 179.5l3.3-.5v1zM62.2 173.2l3.3 .5-3.3 .5zM114.1 173.7l3.3-.5v1zM62.2 162.1l3.3 .5-3.3 .5zM161.7 162.6l3.3-.5v1zM62.2 227.4l3.3 .5-3.3 .5zM70.7 227.9l3.3-.5v1zM70.7 238.9l3.3-.5v1zM144.4 238.4l3.3 .5-3.3 .5zM70.7 246l3.3-.5v1zM204 245.5l3.3 .5-3.3 .5zM146.9 206l-2.2 2.5 .9 .5zM32.2 195.4h1l-.5 3.3zM32.7 214.2l.5 3.3h-1zM41.5 214.2l.5 3.3h-1zM41 201.4h1l-.5 3.3zM54.2 185.7l3.3 .5-3.3 .5zM66.5 186.2l3.2-.5v1zM63.1 156.7l3.4 .5-3.4 .5zM127.4 157.2l3.3-.5v1zM62.2 168.9l3.3 .5-3.3 .5zM212.7 169.4l3.3-.5v1zM243.4 194l.5 3.3h-1zM242.9 210.9h1l-.5 3.3zM47.5 198.7l.5 3.3h-1zM47 187.4h1l-.5 3.3zM298.2 129.8l3.3 .4-3.3 .5zM304.8 130.2l3.4-.4v.9zM298.8 162.3l3.3 .5-3.3 .5zM304.2 162.8l3.4-.5v1zM293.2 140.2h1l-.5 3.3zM293.7 158.2l.5 3.3h-1zM298.2 202.4l3.3 .6-3.3 .4zM305.9 203l3.3-.6v1zM272.4 158.2l.5 3.3h-1zM271.9 179.6h1l-.5 3.4zM343.5 179.6h1l-.5 3.4zM344 186.3l.5 3.3h-1zM365.5 180.2h1l-.5 3.3zM366 185.7l.5 3.3h-1zM302.6 175.9l3.3 .6-3.3 .5zM324.9 176.5l3.4-.6v1.1z" fill="#a0006e"/>
<text font-size="7" x="371.2" y="268.7">B</text>
<g font-size="4.4">
<text x="185.5" y="38">A</text>
<text x="299.6" y="215.1">DETAIL A</text>
<text x="297.3" y="219.3">SCALE 4 : 3</text>
</g>
<g font-size="4.2">
<text x="34.1" y="8.1">8</text>
<text x="85.7" y="8.1">7</text>
<text x="137.3" y="8.1">6</text>
<text x="188.9" y="8.1">5</text>
<text x="240.5" y="8.1">4</text>
<text x="292.1" y="8.1">3</text>
<text x="343.7" y="8.1">2</text>
<text x="395.3" y="8.1">1</text>
<text x="5.1" y="46.4">D</text>
<text x="423.7" y="46.4">D</text>
<text x="5.1" y="111.4">C</text>
<text x="423.7" y="111.4">C</text>
<text x="5.2" y="176.5">B</text>
<text x="423.8" y="176.5">B</text>
<text x="248.3" y="232">SEE NOTES</text>
<text x="248.3" y="238.9">OTHER - SEE NOTES</text>
<text x="5.2" y="241.6">A</text>
<text x="248.3" y="245.9">SEE NOTES</text>
<text x="423.8" y="241.6">A</text>
<text x="334" y="249.9">SUBPANEL BRACKET, LEFT, INTERIOR</text>
<text x="248.5" y="253.4">122.76</text>
<text x="295.9" y="253.4">PAK</text>
<text x="248.5" y="260.8">GJK</text>
<text x="295.9" y="260.8">11/15/2024</text>
<text x="334" y="260.8">VX~02-00027</text>
<text x="416.1" y="260.9">E</text>
<text x="248.5" y="267.9">10/31/2024</text>
<text x="295.9" y="267.9">EMBEDDED HARDWARE ASSEMBLY</text>
<text x="386.4" y="267.9">2:3</text>
<text x="406.2" y="267.9">2 OF 3</text>
<text x="34.1" y="274.2">8</text>
<text x="85.7" y="274.2">7</text>
<text x="137.3" y="274.2">6</text>
<text x="188.9" y="274.2">5</text>
<text x="240.5" y="274.2">4</text>
<text x="292.1" y="274.2">3</text>
<text x="343.7" y="274.2">2</text>
<text x="395.3" y="274.2">1</text>
</g>
<g font-size="3.5" fill="#a0006e">
<text x="81.2" y="23">83.41</text>
<text x="134.1" y="23">69.84</text>
<text x="180.9" y="23">65.99</text>
<text x="220.9" y="23">31</text>
<text x="19" y="29.8">101.41</text>
<text x="183.3" y="65.7">10.03</text>
<text x="249.1" y="73.2">1.63</text>
<text x="325" y="73">16.94</text>
<text x="13.1" y="79.5">98.91</text>
<text x="181.4" y="82.1">39.83</text>
<text x="218.5" y="79.4">14.44</text>
<text x="254.9" y="83.7">99.89</text>
<text x="268" y="83.7">101.35</text>
<text x="329.9" y="85.8">3X 12</text>
<text x="41.7" y="90.4">75.44</text>
<text x="104.3" y="95.2">3.05</text>
<text x="197.6" y="93.4">2X 12.31</text>
<text x="239" y="93.4">54.79</text>
<text x="325" y="95.4">10.52</text>
<text x="132.1" y="99.2">17.50</text>
<text x="399.7" y="101.5">37.20</text>
<text x="164.6" y="105.3">24.31</text>
<text x="176.4" y="105.3">1.63</text>
<text x="233.7" y="106.8">27.17</text>
<text x="49.1" y="113.1">7.95</text>
<text x="93.4" y="120.6">98.12</text>
<text x="107.8" y="125.6">134.53</text>
<text x="217.8" y="122.1">15</text>
<text x="345.4" y="120.2">15</text>
<text x="162.1" y="131.6">191.86</text>
<text x="317.1" y="131.4">2X 2.50</text>
<text x="362.7" y="130.5">31.52</text>
<text x="131.2" y="135.5">226.36</text>
<text x="147.4" y="143.6">244.14</text>
<text x="291.7" y="151.5">11</text>
<text x="47.4" y="158.4">91.41</text>
<text x="46.4" y="163.8">144.37</text>
<text x="315" y="164">1.63</text>
<text x="36.1" y="170.6">220.86</text>
<text x="268" y="172">18.59</text>
<text x="37.1" y="174.9">73.01</text>
<text x="310.2" y="177.6">14.30</text>
<text x="37.1" y="180.7">11.92</text>
<text x="37.1" y="187.3">13.41</text>
<text x="45.6" y="196.4">12</text>
<text x="349.8" y="197.7">2X 2.50</text>
<text x="371.8" y="197.7">1.63</text>
<text x="28.3" y="209">23.27</text>
<text x="239" y="205.7">30.25</text>
<text x="283.2" y="204.1">3.29</text>
<text x="49.2" y="224.4">15.86</text>
<text x="114.9" y="224.4">3X</text>
<text x="123" y="224.4">4.50</text>
<text x="27" y="230.9">14.25</text>
<text x="50.2" y="229.1">7.93</text>
<text x="108.5" y="240.1">115.49</text>
<text x="111.4" y="247.2">204.78</text>
<text x="103.6" y="257.4">133.42</text>
</g>
<text font-size="3.5" x="231.3" y="158.1">E</text>
<g font-size="2.2">
<text x="248.3" y="227.6">MATERIAL</text>
<text x="248.3" y="235.3">FINISH</text>
<text x="248.3" y="242.1">COLOR</text>
<text x="334" y="243.4">DESCRIPTION</text>
<text x="248" y="249.5">EST. WEIGHT</text>
<text x="296" y="249.5">APPROVED BY</text>
<text x="248.2" y="257">ENGINEER</text>
<text x="296" y="256.8">APPROVED DATE</text>
<text x="334.5" y="256.8">PART NUMBER</text>
<text x="413.4" y="256.8">REV.</text>
<text x="248.5" y="264">RELEASE DATE</text>
<text x="295.9" y="264">CAD TYPE</text>
<text x="365.8" y="264">SIZE</text>
<text x="377.2" y="264">SCALE</text>
<text x="397.5" y="264">SHEET</text>
</g>
<g font-size="2.1">
<text x="296.1" y="227.3">UNLESS OTHERWISE SPECIFIED</text>
<text x="296.1" y="229.8">DIMENSIONS ARE IN MILLIMETERS</text>
<text x="296.1" y="232.3">DO NOT SCALE DRAWING</text>
<text x="295.8" y="235.3">TOLERANCES: SEE NOTES</text>
<text x="295.8" y="239.6">THIRD ANGLE</text>
<text x="295.8" y="242.1">PROJECTION</text>
</g>
</svg>
